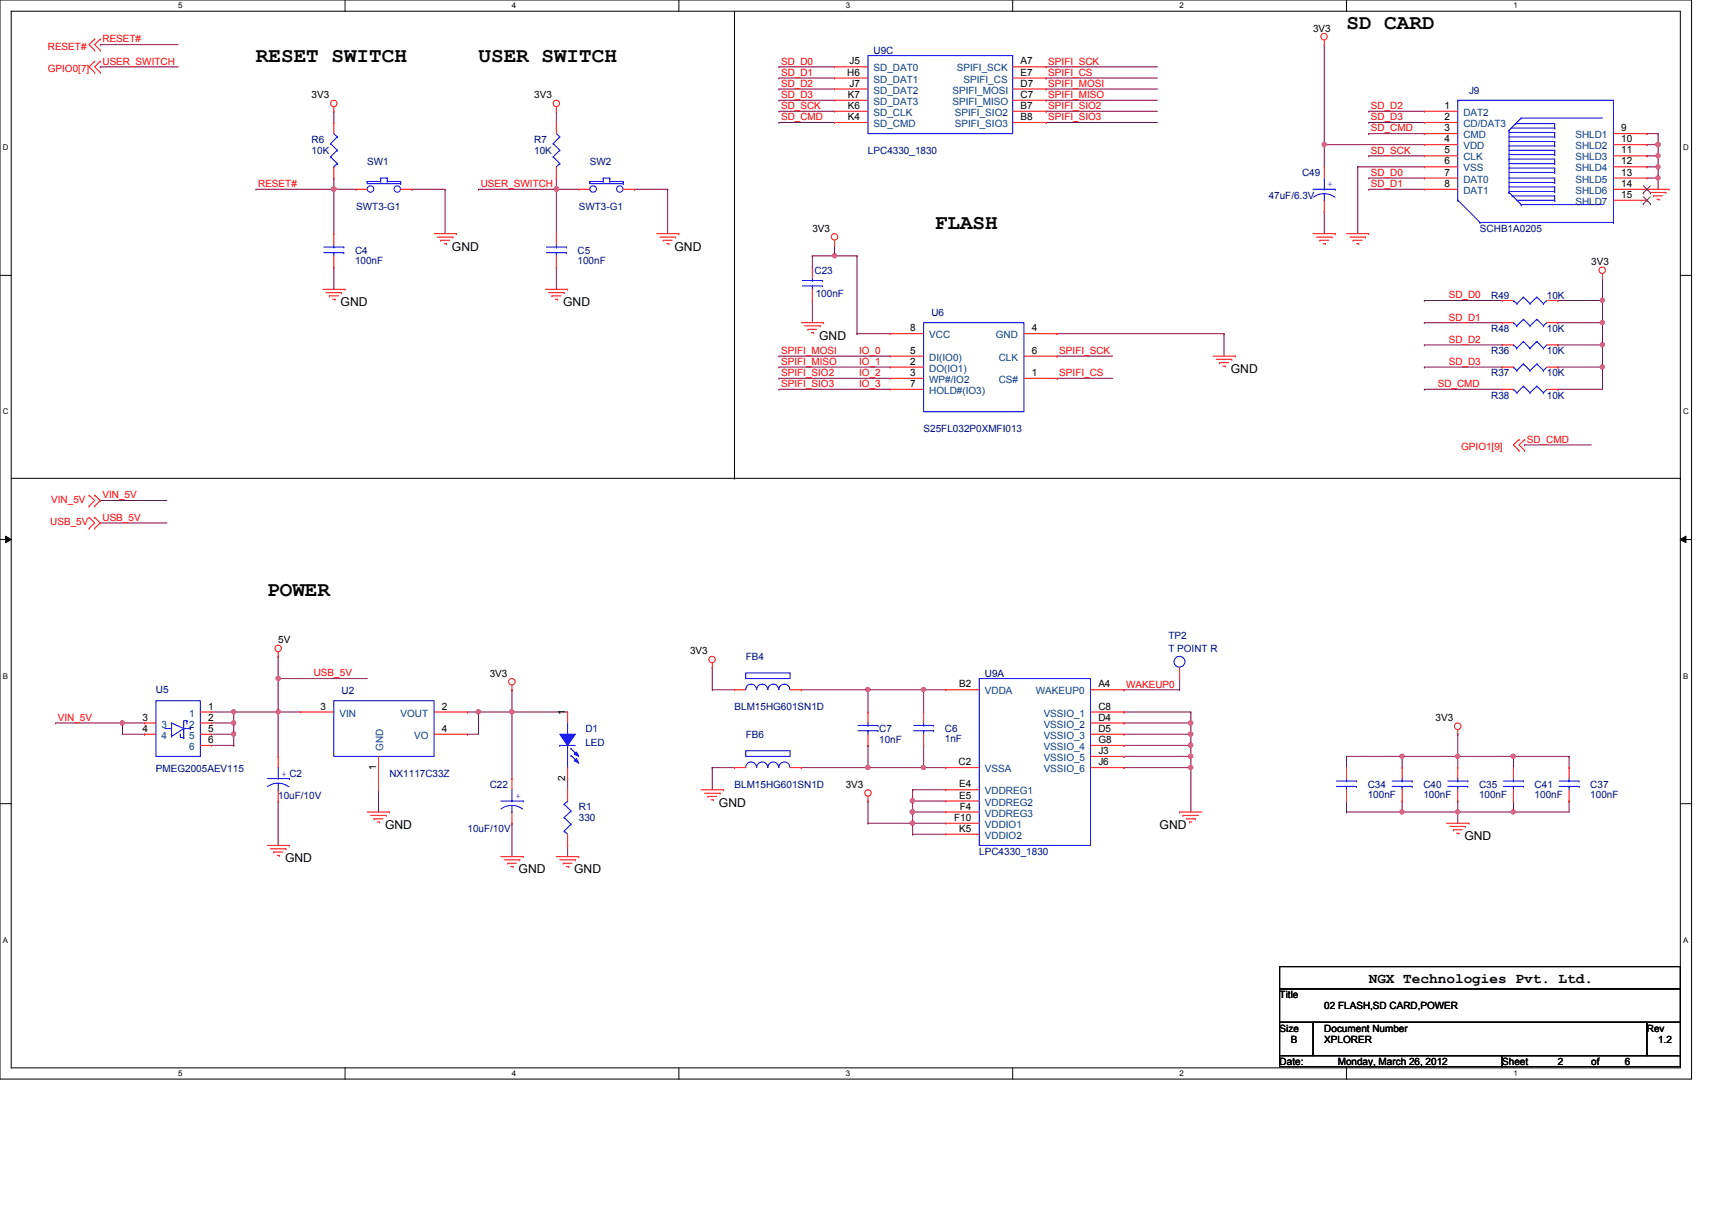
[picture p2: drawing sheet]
<svg xmlns="http://www.w3.org/2000/svg" width="297mm" height="210mm" viewBox="0 0 297 210" stroke-linecap="round" stroke-linejoin="round" font-family="sans-serif">
<path d="M0 0h293.5v187.3h-293.5zM1.9 1.9h289.6v183.4h-289.6z" fill="none" stroke="#000" stroke-width=".17"/>
<g fill="#fff">
<path d="M30.9 .2h.8v1.5h-.8z"/>
<path d="M30.9 185.5h.8v1.6h-.8z"/>
</g>
<path d="M59.9 0v1.9M59.9 185.3v2" fill="none" stroke="#000" stroke-width=".17"/>
<g fill="#fff">
<path d="M88.8 .2h.8v1.5h-.8z"/>
<path d="M88.8 185.5h.8v1.6h-.8z"/>
</g>
<path d="M117.8 0v1.9M117.8 185.3v2" fill="none" stroke="#000" stroke-width=".17"/>
<g fill="#fff">
<path d="M146.7 .2h.8v1.5h-.8z"/>
<path d="M146.7 185.5h.8v1.6h-.8z"/>
</g>
<path d="M175.7 0v1.9M175.7 185.3v2" fill="none" stroke="#000" stroke-width=".17"/>
<g fill="#fff">
<path d="M204.6 .2h.8v1.5h-.8z"/>
<path d="M204.6 185.5h.8v1.6h-.8z"/>
</g>
<path d="M233.6 0v1.9M233.6 185.3v2" fill="none" stroke="#000" stroke-width=".17"/>
<g fill="#fff">
<path d="M262.6 .2h.7v1.5h-.7z"/>
<path d="M262.6 185.5h.7v1.6h-.7z"/>
<path d="M.5 24.8h1v1.6h-1z"/>
<path d="M292 24.8h1v1.6h-1z"/>
<path d="M.5 70.7h1v1.5h-1z"/>
<path d="M292 70.7h1v1.5h-1z"/>
</g>
<path d="M0 47.8h1.9M291.5 47.8h2" fill="none" stroke="#000" stroke-width=".17"/>
<g fill="#fff">
<path d="M.5 116.5h.9v1.6h-.9z"/>
<path d="M292 116.5h.9v1.6h-.9z"/>
</g>
<path d="M0 93.6h1.9M1 93l.9 .6-.9 .6zM291.5 93.6l1-.6v1.2zM291.5 93.6h2" fill="none" stroke="#000" stroke-width=".17"/>
<path d="M1 93l.9 .6-.9 .6zM291.5 93.6l1-.6v1.2z" fill="#000"/>
<g fill="#fff">
<path d="M.5 162.4h.9v1.5h-.9z"/>
<path d="M292 162.4h.9v1.5h-.9z"/>
</g>
<path d="M127.4 1.9v81.1M1.9 83h289.6M127.4 83h.1M291.5 83h.1M0 139.5h1.9M291.5 139.5h2" fill="none" stroke="#000" stroke-width=".17"/>
<path d="M44.4 32.9h.1M44.4 32.9h13.5M71.5 32.9h.1M71.5 32.9h5.7M77.2 32.9h.1M77.2 32.9v7.7" fill="none" stroke="#800040" stroke-width=".17"/>
<circle cx="57.9" cy="32.8" r=".38" fill="#f0f"/>
<circle cx="57.9" cy="32.8" r=".38" fill="none" stroke="#f0f" stroke-width=".17"/>
<path d="M57.9 19.3h.1M57.9 19.3v2M57.9 30.9h.1M57.9 32.9h.1M57.9 30.9v9.7M83 32.9h.1M83 32.9h13.5M115.8 32.9h.1M115.8 32.9v7.7M57.9 46.4h.1M57.9 46.4v3.8" fill="none" stroke="#800040" stroke-width=".17"/>
<circle cx="96.5" cy="32.8" r=".38" fill="#f0f"/>
<circle cx="96.5" cy="32.8" r=".38" fill="none" stroke="#f0f" stroke-width=".17"/>
<path d="M96.5 19.3h.1M96.5 19.3v2M57.9 32.9h.1M57.9 32.9h3.9M96.5 30.9h.1M96.5 32.9h.1M96.5 30.9v9.7M96.5 46.4h.1M96.5 46.4v3.8" fill="none" stroke="#800040" stroke-width=".17"/>
<circle cx="57.9" cy="32.8" r=".38" fill="#f0f"/>
<circle cx="57.9" cy="32.8" r=".38" fill="none" stroke="#f0f" stroke-width=".17"/>
<path d="M96.5 32.9h.1M96.5 32.9h3.9M110.1 32.9h.1M110.1 32.9h5.7" fill="none" stroke="#800040" stroke-width=".17"/>
<circle cx="96.5" cy="32.8" r=".38" fill="#f0f"/>
<circle cx="96.5" cy="32.8" r=".38" fill="none" stroke="#f0f" stroke-width=".17"/>
<path d="M285.7 27.1h.1M285.7 29h.1M285.7 27.1h2M285.7 29h2M287.7 30.9h.1M287.7 30.9v2" fill="none" stroke="#800040" stroke-width=".17"/>
<circle cx="287.6" cy="29" r=".38" fill="#f0f"/>
<circle cx="287.6" cy="29" r=".38" fill="none" stroke="#f0f" stroke-width=".17"/>
<path d="M229.7 36.7h.1M229.7 25.1h.1M229.7 36.7v3.9M229.7 25.1h17.4" fill="none" stroke="#800040" stroke-width=".17"/>
<circle cx="229.7" cy="25.1" r=".37" fill="#f0f"/>
<circle cx="229.7" cy="25.1" r=".37" fill="none" stroke="#f0f" stroke-width=".17"/>
<path d="M229.7 25.1h.1M229.7 25.1v3.9M235.5 29h.1M235.5 29h11.6M235.5 29v11.6M285.7 23.2h.1M285.7 23.2h2M287.7 23.2h.1M287.7 25.1h.1M287.7 23.2v3.9" fill="none" stroke="#800040" stroke-width=".17"/>
<circle cx="287.6" cy="25.1" r=".37" fill="#f0f"/>
<circle cx="287.6" cy="25.1" r=".37" fill="none" stroke="#f0f" stroke-width=".17"/>
<path d="M285.7 25.1h.1M285.7 25.1h2" fill="none" stroke="#800040" stroke-width=".17"/>
<circle cx="287.6" cy="25.1" r=".37" fill="#f0f"/>
<circle cx="287.6" cy="25.1" r=".37" fill="none" stroke="#f0f" stroke-width=".17"/>
<g fill="none" stroke="#800040" stroke-width=".17">
<path d="M237.4 19.3h.1M237.4 19.3h9.7M237.4 23.2h.1M237.4 30.9h.1M237.4 27.1h.1M237.4 23.2h9.7M237.4 30.9h9.7M237.4 27.1h9.7M247.1 52.2h.1M247.1 56h.1M247.1 59.9h.1M247.1 52.2h13.5"/>
<path d="M247.1 56h13.5M247.1 59.9h13.5M270.3 59.9h.1M270.3 59.9h7.7M278 48.3h.1M278 59.9h.1M278 59.9v3.8h-7.7M278 48.3v3.9M247.1 63.7h.1M247.1 67.6h.1M247.1 63.7h13.5M247.1 67.6h13.5"/>
<path d="M270.3 67.6h.1M270.3 63.7h.1M270.3 67.6h7.7"/>
</g>
<circle cx="278" cy="59.8" r=".37" fill="#f0f"/>
<circle cx="278" cy="59.8" r=".37" fill="none" stroke="#f0f" stroke-width=".17"/>
<path d="M270.3 56h.1M270.3 56h7.7M278 56h.1M278 56v3.9" fill="none" stroke="#800040" stroke-width=".17"/>
<circle cx="278" cy="56" r=".37" fill="#f0f"/>
<circle cx="278" cy="56" r=".37" fill="none" stroke="#f0f" stroke-width=".17"/>
<path d="M270.3 52.2h.1M270.3 52.2h7.7M278 52.2h.1M278 52.2v3.8" fill="none" stroke="#800040" stroke-width=".17"/>
<circle cx="278" cy="52.1" r=".38" fill="#f0f"/>
<circle cx="278" cy="52.1" r=".38" fill="none" stroke="#f0f" stroke-width=".17"/>
<path d="M278 63.7h.1M278 63.7v3.9" fill="none" stroke="#800040" stroke-width=".17"/>
<circle cx="278" cy="63.7" r=".37" fill="#f0f"/>
<circle cx="278" cy="63.7" r=".37" fill="none" stroke="#f0f" stroke-width=".17"/>
<g fill="none" stroke="#800040" stroke-width=".17">
<path d="M135.1 13.5h.1M135.1 11.6h.1M135.1 17.4h.1M135.1 15.5h.1M135.1 19.3h.1M135.1 13.5h9.7M135.1 11.6h9.7M135.1 17.4h9.7M135.1 15.5h9.7M135.1 19.3h9.7M135.1 21.3h.1M135.1 21.3h9.7"/>
<path d="M144.8 44.4h.1M144.8 44.4h3.9M148.7 57.9h.1M148.7 44.4h.1M148.7 57.9h5.7M148.7 44.4v13.5M183.4 57.9h.1M183.4 57.9h28.9M212.3 57.9h.1M212.3 57.9v3.9M135.1 61.8h.1M135.1 63.7h.1"/>
<path d="M135.1 65.7h.1M135.1 67.6h.1M135.1 65.7h19.3M135.1 61.8h19.3M135.1 63.7h19.3M135.1 67.6h19.3M183.4 65.7h.1M183.4 61.8h.1M183.4 65.7h9.6M183.4 61.8h9.6"/>
</g>
<circle cx="144.8" cy="44.4" r=".37" fill="#f0f"/>
<circle cx="144.8" cy="44.4" r=".37" fill="none" stroke="#f0f" stroke-width=".17"/>
<g fill="none" stroke="#800040" stroke-width=".17">
<path d="M181.5 15.5h.1M181.5 17.4h.1M181.5 19.3h.1M181.5 11.6h.1M181.5 13.5h.1M181.5 15.5h19.3M181.5 17.4h19.3M181.5 19.3h19.3M181.5 11.6h19.3M181.5 13.5h19.3M181.5 21.3h.1M181.5 21.3h19.3"/>
<path d="M140.9 44.4h.1M140.9 52.2h.1M140.9 44.4v2M140.9 52.2v3.8M144.8 42.5h.1M144.8 42.5v1.9h-3.9M48.3 113.9h.1M48.3 113.9v3.9M160.2 119.7h.1M160.2 119.7h3.9M48.3 139h.1M48.3 139v7.7"/>
<path d="M88.8 123.6h.1M88.8 123.6h9.7M88.8 123.6v11.5M98.5 135.1h.1M98.5 135.1v2M160.2 133.2h.1M160.2 133.2h3.9M88.8 142.9h.1M88.8 142.9v5.8M98.5 146.7h.1M98.5 146.7v2"/>
</g>
<circle cx="160.2" cy="133.2" r=".37" fill="#f0f"/>
<circle cx="160.2" cy="133.2" r=".37" fill="none" stroke="#f0f" stroke-width=".17"/>
<path d="M150.6 119.7h.1M150.6 119.7v3.9M150.6 129.4h.1M150.6 129.4v3.8" fill="none" stroke="#800040" stroke-width=".17"/>
<circle cx="150.5" cy="119.7" r=".38" fill="#f0f"/>
<circle cx="150.5" cy="119.7" r=".38" fill="none" stroke="#f0f" stroke-width=".17"/>
<path d="M160.2 119.7h.1M160.2 119.7v3.9M160.2 129.4h.1M160.2 129.4v3.8" fill="none" stroke="#800040" stroke-width=".17"/>
<circle cx="160.2" cy="119.7" r=".38" fill="#f0f"/>
<circle cx="160.2" cy="119.7" r=".38" fill="none" stroke="#f0f" stroke-width=".17"/>
<path d="M123.6 119.7h.1M123.6 115.8h.1M123.6 119.7h3.8M123.6 115.8v3.9M150.6 119.7h.1M150.6 119.7h9.6M123.6 133.2h.1M123.6 133.2v3.9M123.6 133.2h3.8M139 133.2h.1M139 133.2h21.2M150.6 133.2h.1" fill="none" stroke="#800040" stroke-width=".17"/>
<circle cx="150.5" cy="133.2" r=".37" fill="#f0f"/>
<circle cx="150.5" cy="133.2" r=".37" fill="none" stroke="#f0f" stroke-width=".17"/>
<path d="M139 119.7h.1M139 119.7h11.6M158.3 137.1h.1M158.3 139h.1M158.3 137.1h5.8M158.3 139v1.9" fill="none" stroke="#800040" stroke-width=".17"/>
<circle cx="158.3" cy="140.9" r=".37" fill="#f0f"/>
<circle cx="158.3" cy="140.9" r=".37" fill="none" stroke="#f0f" stroke-width=".17"/>
<path d="M158.3 139h.1M158.3 139h5.8" fill="none" stroke="#800040" stroke-width=".17"/>
<circle cx="158.3" cy="139" r=".38" fill="#f0f"/>
<circle cx="158.3" cy="139" r=".38" fill="none" stroke="#f0f" stroke-width=".17"/>
<path d="M158.3 140.9h.1M158.3 140.9h5.8M158.3 140.9v2" fill="none" stroke="#800040" stroke-width=".17"/>
<circle cx="158.3" cy="142.8" r=".37" fill="#f0f"/>
<circle cx="158.3" cy="142.8" r=".37" fill="none" stroke="#f0f" stroke-width=".17"/>
<circle cx="158.3" cy="140.9" r=".37" fill="#f0f"/>
<circle cx="158.3" cy="140.9" r=".37" fill="none" stroke="#f0f" stroke-width=".17"/>
<path d="M150.6 139h.1M150.6 139v3.9M195 123.6h.1M195 123.6h11.6M206.6 129.4h.1M206.6 129.4v1.9M150.6 142.9h.1M150.6 142.9h13.5M158.3 142.9h.1M158.3 144.8h.1M158.3 142.9v1.9M158.3 144.8h5.8" fill="none" stroke="#800040" stroke-width=".17"/>
<circle cx="206.5" cy="129.3" r=".38" fill="#f0f"/>
<circle cx="206.5" cy="129.3" r=".38" fill="none" stroke="#f0f" stroke-width=".17"/>
<path d="M195 133.2h.1M195 133.2h11.6" fill="none" stroke="#800040" stroke-width=".17"/>
<circle cx="206.6" cy="133.2" r=".37" fill="#f0f"/>
<circle cx="206.6" cy="133.2" r=".37" fill="none" stroke="#f0f" stroke-width=".17"/>
<path d="M195 131.3h.1M195 129.4h.1M195 127.4h.1M195 125.5h.1M195 131.3h11.6M195 129.4h11.6M195 125.5h11.6M206.6 133.2h.1M206.6 123.6h.1M206.6 125.5h.1M206.6 123.6v3.8h-11.6M206.6 133.2v7.7" fill="none" stroke="#800040" stroke-width=".17"/>
<circle cx="206.5" cy="125.5" r=".38" fill="#f0f"/>
<circle cx="206.5" cy="125.5" r=".38" fill="none" stroke="#f0f" stroke-width=".17"/>
<path d="M206.6 127.4h.1M206.6 127.4v2" fill="none" stroke="#800040" stroke-width=".17"/>
<circle cx="206.6" cy="127.4" r=".37" fill="#f0f"/>
<circle cx="206.6" cy="127.4" r=".37" fill="none" stroke="#f0f" stroke-width=".17"/>
<path d="M206.6 131.3h.1M206.6 131.3v1.9" fill="none" stroke="#800040" stroke-width=".17"/>
<circle cx="206.6" cy="131.2" r=".37" fill="#f0f"/>
<circle cx="206.6" cy="131.2" r=".37" fill="none" stroke="#f0f" stroke-width=".17"/>
<path d="M65.7 137.1h.1M65.7 137.1v3.8M83 123.6h.1M83 123.6h5.8" fill="none" stroke="#800040" stroke-width=".17"/>
<circle cx="88.8" cy="123.5" r=".37" fill="#f0f"/>
<circle cx="88.8" cy="123.5" r=".37" fill="none" stroke="#f0f" stroke-width=".17"/>
<path d="M88.8 119.7h.1M88.8 119.7v3.9" fill="none" stroke="#800040" stroke-width=".17"/>
<circle cx="88.8" cy="123.5" r=".37" fill="#f0f"/>
<circle cx="88.8" cy="123.5" r=".37" fill="none" stroke="#f0f" stroke-width=".17"/>
<path d="M83 123.6h.1M83 123.6v3.8" fill="none" stroke="#800040" stroke-width=".17"/>
<circle cx="83" cy="123.5" r=".37" fill="#f0f"/>
<circle cx="83" cy="123.5" r=".37" fill="none" stroke="#f0f" stroke-width=".17"/>
<path d="M48.3 117.8h.1M48.3 117.8h15.4M81.1 127.4h.1M81.1 123.6h.1M81.1 127.4h1.9M81.1 123.6h1.9M158.3 137.1h.1M158.3 137.1v1.9M233.6 131.3h.1M233.6 131.3v1.9M243.2 131.3h.1M243.2 131.3v1.9" fill="none" stroke="#800040" stroke-width=".17"/>
<circle cx="243.2" cy="131.2" r=".37" fill="#f0f"/>
<circle cx="243.2" cy="131.2" r=".37" fill="none" stroke="#f0f" stroke-width=".17"/>
<path d="M233.6 131.3h.1M233.6 139h.1M233.6 131.3h9.6M233.6 139v1.9M262.6 131.3h.1M262.6 131.3h9.6M262.6 131.3v1.9M272.2 131.3h.1M272.2 131.3v1.9M233.6 140.9h.1M233.6 140.9h9.6" fill="none" stroke="#800040" stroke-width=".17"/>
<circle cx="262.5" cy="131.2" r=".37" fill="#f0f"/>
<circle cx="262.5" cy="131.2" r=".37" fill="none" stroke="#f0f" stroke-width=".17"/>
<path d="M243.2 139h.1M243.2 139v1.9M252.9 131.3h.1M252.9 139h.1M252.9 131.3v1.9M252.9 139v1.9" fill="none" stroke="#800040" stroke-width=".17"/>
<circle cx="243.2" cy="140.9" r=".37" fill="#f0f"/>
<circle cx="243.2" cy="140.9" r=".37" fill="none" stroke="#f0f" stroke-width=".17"/>
<path d="M287.7 27.1h.1M287.7 27.1v1.9M252.9 127.4h.1M252.9 127.4v3.9M272.2 139h.1M272.2 139v1.9" fill="none" stroke="#800040" stroke-width=".17"/>
<circle cx="287.6" cy="27" r=".37" fill="#f0f"/>
<circle cx="287.6" cy="27" r=".37" fill="none" stroke="#f0f" stroke-width=".17"/>
<path d="M262.6 140.9h.1M262.6 140.9h9.6" fill="none" stroke="#800040" stroke-width=".17"/>
<circle cx="262.5" cy="140.9" r=".37" fill="#f0f"/>
<circle cx="262.5" cy="140.9" r=".37" fill="none" stroke="#f0f" stroke-width=".17"/>
<path d="M252.9 140.9h.1M252.9 140.9v2" fill="none" stroke="#800040" stroke-width=".17"/>
<circle cx="252.9" cy="140.9" r=".37" fill="#f0f"/>
<circle cx="252.9" cy="140.9" r=".37" fill="none" stroke="#f0f" stroke-width=".17"/>
<g fill="none" stroke="#800040" stroke-width=".17">
<path d="M17.4 7.7h.1M17.4 11.6h.1M17.4 7.7h13.5M17.4 11.6h13.5M229.7 7.7h.1M229.7 7.7v17.4M237.4 32.9h.1M237.4 21.3h.1M237.4 32.9h9.7M237.4 21.3h9.7M17.4 86.9h.1M17.4 90.8h.1"/>
<path d="M17.4 86.9h11.6M17.4 90.8h11.6M195 119.7h.1M195 119.7h9.6M204.6 119.7h.1M204.6 117.8v1.9M21.3 125.5h.1M21.3 125.5h3.8M21.3 125.5v1.9h3.8M25.1 125.5h.1M25.1 127.4h.1"/>
</g>
<circle cx="21.2" cy="125.5" r=".38" fill="#f0f"/>
<circle cx="21.2" cy="125.5" r=".38" fill="none" stroke="#f0f" stroke-width=".17"/>
<path d="M36.7 129.4h3.9M40.6 129.4h.1M40.6 127.4h.1M40.6 127.4v2" fill="none" stroke="#800040" stroke-width=".17"/>
<circle cx="40.5" cy="127.4" r=".37" fill="#f0f"/>
<circle cx="40.5" cy="127.4" r=".37" fill="none" stroke="#f0f" stroke-width=".17"/>
<path d="M40.6 123.6h.1M40.6 123.6v1.9" fill="none" stroke="#800040" stroke-width=".17"/>
<circle cx="40.5" cy="125.5" r=".38" fill="#f0f"/>
<circle cx="40.5" cy="125.5" r=".38" fill="none" stroke="#f0f" stroke-width=".17"/>
<path d="M36.7 125.5h3.9M36.7 127.4h3.9M36.7 123.6h3.9M40.6 125.5h.1M40.6 127.4h.1M40.6 123.6h.1M40.6 125.5v1.9" fill="none" stroke="#800040" stroke-width=".17"/>
<circle cx="40.5" cy="123.5" r=".37" fill="#f0f"/>
<circle cx="40.5" cy="123.5" r=".37" fill="none" stroke="#f0f" stroke-width=".17"/>
<path d="M48.3 123.6h.1M48.3 123.6v7.7" fill="none" stroke="#800040" stroke-width=".17"/>
<circle cx="48.3" cy="123.5" r=".37" fill="#f0f"/>
<circle cx="48.3" cy="123.5" r=".37" fill="none" stroke="#f0f" stroke-width=".17"/>
<path d="M48.3 117.8h.1M48.3 117.8v5.8M48.3 123.6h.1M48.3 123.6h3.9" fill="none" stroke="#800040" stroke-width=".17"/>
<circle cx="48.3" cy="117.7" r=".37" fill="#f0f"/>
<circle cx="48.3" cy="117.7" r=".37" fill="none" stroke="#f0f" stroke-width=".17"/>
<path d="M285.7 30.9h2M287.7 30.9h.1M9.7 125.5h.1M9.7 125.5h11.6M40.6 123.6h.1M40.6 123.6h7.7" fill="none" stroke="#800040" stroke-width=".17"/>
<circle cx="287.6" cy="30.9" r=".37" fill="#f0f"/>
<circle cx="287.6" cy="30.9" r=".37" fill="none" stroke="#f0f" stroke-width=".17"/>
<path d="M287.7 29h.1M287.7 29v1.9M264.5 77.2h.1M264.5 77.2h11.6M243.2 131.3h.1M243.2 131.3h19.4M252.9 131.3h.1M262.6 139h.1M262.6 139v1.9h-19.4M243.2 140.9h.1M252.9 140.9h.1" fill="none" stroke="#800040" stroke-width=".17"/>
<circle cx="252.9" cy="131.2" r=".37" fill="#f0f"/>
<circle cx="252.9" cy="131.2" r=".37" fill="none" stroke="#f0f" stroke-width=".17"/>
<g fill="none" stroke="#f00" stroke-width=".17">
<path d="M16.4 6.8h.1M16.4 8.7h.1M16.4 10.6h.1M16.4 12.6h.1M16.4 6.8l-.9 .9 .9 1M16.4 10.6l-.9 1 .9 1M17.4 6.8h.1M17.4 8.7h.1M17.4 10.6h.1M17.4 12.6h.1M17.4 6.8l-1 .9 1 1M17.4 10.6l-1 1 1 1"/>
<path d="M57.9 19.3h.1M57.9 18.5v.8M96.5 19.3h.1M96.5 18.5v.8M144.8 13.5h.1M144.8 11.6h.1M144.8 15.5h.1M144.8 19.3h.1M144.8 17.4h.1M144.8 13.5h5.8M144.8 11.6h5.8M144.8 15.5h5.8"/>
<path d="M144.8 19.3h5.8M144.8 17.4h5.8M175.7 13.5h5.8M175.7 11.6h5.8M175.7 15.5h5.8M175.7 19.3h5.8M175.7 17.4h5.8M181.5 11.6h.1M181.5 19.3h.1M181.5 17.4h.1M181.5 15.5h.1M181.5 13.5h.1"/>
<path d="M229.7 7.7h.1M229.7 7v.7M61.8 32.9h.1M61.8 32.9h1.9M69.5 32.9h2M71.5 32.9h.1M144.8 21.3h.1M144.8 21.3h5.8M175.7 21.3h5.8M181.5 21.3h.1M285.7 32.9h3.9M286.3 33.4h2.7"/>
<path d="M286.9 34h.1M286.9 34h1.5M287.4 34.6h.4M287.8 34.6h.1M289 33.4h.1M289.6 32.9h.1M56 50.2h3.9M56.6 50.8h2.7M57.1 51.4h.1M57.1 51.4h1.6M57.7 51.9h.4M57.9 40.6h.1"/>
<path d="M57.9 46.4h.1M57.9 40.6v1.9M57.9 44.4v2M58.1 51.9h.1M59.3 50.8h.1M59.9 50.2h.1M75.3 40.6h3.9M75.9 41.1h2.7M76.5 41.7h.1M76.5 41.7h1.5M77 42.3h.4M77.4 42.3h.1"/>
<path d="M78.6 41.1h.1M79.2 40.6h.1M94.6 50.2h3.9M95.2 50.8h2.7M95.8 51.4h.1M95.8 51.4h1.5M96.4 51.9h.3M96.7 51.9h.1M97.9 50.8h.1M98.5 50.2h.1M113.9 40.6h3.9M114.5 41.1h2.7"/>
<path d="M115.1 41.7h.1M115.1 41.7h1.5M115.7 42.3h.3M116 42.3h.1M117.2 41.1h.1M117.8 40.6h.1M139 56h3.9M139.6 56.6h2.7M140.2 57.1h.1M140.2 57.1h1.5M140.8 57.7h.3M141.1 57.7h.1"/>
<path d="M142.3 56.6h.1M142.9 56h.1M144.8 42.5h.1M144.8 41.7v.8M227.8 40.6h3.8M228.4 41.1h2.7M229 41.7h.1M229 41.7h1.5M229.5 42.3h.4M229.9 42.3h.1M231.1 41.1h.1M231.6 40.6h.1"/>
<path d="M233.6 40.6h3.8M234.2 41.1h2.7M234.7 41.7h.1M234.7 41.7h1.6M235.3 42.3h.4M235.7 42.3h.1M236.9 41.1h.1M237.4 40.6h.1M260.6 59.9h.1M260.6 59.9h2M268.4 59.9h1.9M270.3 59.9h.1"/>
<path d="M278 48.3h.1M278 47.5v.8M210.4 61.8h3.9M211 62.4h2.7M211.6 62.9h.1M211.6 62.9h1.5M212.2 63.5h.4M212.6 63.5h.1M213.7 62.4h.1M214.3 61.8h.1M260.6 63.7h.1M260.6 63.7h2"/>
<path d="M263.5 76.3h.1M263.5 78.2h.1M263.5 76.3l-.9 .9 .9 1M264.5 76.3h.1M264.5 78.2h.1M264.5 76.3l-1 .9 1 1M268.4 63.7h1.9M270.3 63.7h.1M15.5 85.9h.1M15.5 87.8h.1M15.5 89.8h.1M15.5 91.7h.1"/>
<path d="M15.5 85.9l.9 1-.9 .9M15.5 89.8l.9 1-.9 .9M16.4 87.8h.1M16.4 85.9h.1M16.4 91.7h.1M16.4 89.8h.1M16.4 85.9l1 1-1 .9M16.4 89.8l1 1-1 .9M48.3 113.9h.1M48.3 113.2v.7M88.8 119.7h.1M88.8 118.9v.8"/>
<path d="M123.6 115.8h.1M123.6 115.1v.7M204.6 117.8h.1M204.6 115.8v2M48.3 131.3h.1M48.3 139h.1M48.3 131.3v1.9M48.3 137.1v1.9M52.2 123.6h.1M52.2 123.6h5.7M65.7 137.1h.1M65.7 131.3v5.8"/>
<path d="M75.3 123.6h5.8M75.3 127.4h5.8M81.1 123.6h.1M81.1 127.4h.1M121.6 137.1h3.9M122.2 137.7h2.7M122.8 138.2h.1M122.8 138.2h1.5M123.4 138.8h.3M123.7 138.8h.1M124.9 137.7h.1M125.5 137.1h.1"/>
<path d="M127.4 133.2h.1M127.4 133.2h2M137.1 133.2h1.9M139 133.2h.1M150.6 139h.1M150.6 138.2v.8M160.2 123.6h.1M160.2 129.4h.1M160.2 123.6v1.9M160.2 127.4v2M233.6 133.2h.1M233.6 139h.1"/>
<path d="M233.6 133.2v1.9M233.6 137.1v1.9M243.2 133.2h.1M243.2 139h.1M243.2 133.2v1.9M243.2 137.1v1.9M252.9 127.4h.1M252.9 133.2h.1M252.9 139h.1M252.9 126.7v.7M252.9 133.2v1.9M252.9 137.1v1.9"/>
<path d="M46.4 146.7h3.8M46.9 147.3h2.7M47.5 147.9h.1M47.5 147.9h1.6M48.1 148.5h.4M48.5 148.5h.1M49.6 147.3h.1M50.2 146.7h.1M63.7 140.9h3.9M64.3 141.5h2.7M64.9 142.1h.1M64.9 142.1h1.5"/>
<path d="M65.4 142.7h.4M65.8 142.7h.1M67 141.5h.1M67.6 140.9h.1M86.9 148.7h3.9M87.5 149.2h2.7M88.1 149.8h.1M88.1 149.8h1.5M88.6 150.4h.4M89 150.4h.1M90.2 149.2h.1M90.8 148.7h.1"/>
<path d="M96.5 148.7h3.9M97.1 149.2h2.7M97.7 149.8h.1M97.7 149.8h1.5M98.3 150.4h.4M98.7 150.4h.1M99.8 149.2h.1M100.4 148.7h.1M204.6 140.9h.1M204.6 140.9h3.9M205.2 141.5h.1M205.2 141.5h2.7"/>
<path d="M205.8 142.1h1.5M206.4 142.7h.1M206.4 142.7h.4M207.3 142.1h.1M251 142.9h3.8M251.5 143.4h2.8M252.1 144h.1M252.1 144h1.6M252.7 144.6h.4M253.1 144.6h.1M254.3 143.4h.1M254.8 142.9h.1"/>
<circle cx="57.9" cy="17.9" r=".56"/>
<circle cx="96.5" cy="17.9" r=".56"/>
<circle cx="229.7" cy="6.4" r=".56"/>
<circle cx="144.8" cy="41.1" r=".56"/>
<circle cx="278" cy="46.9" r=".56"/>
<circle cx="48.2" cy="112.5" r=".56"/>
<circle cx="88.8" cy="118.3" r=".56"/>
<circle cx="123.5" cy="114.5" r=".56"/>
<circle cx="150.6" cy="137.6" r=".56"/>
<circle cx="252.9" cy="126" r=".57"/>
</g>
<path d="M222 167.8h69.5v3.8h-69.5zM222 171.6h69.5v5.8h-69.5zM222 177.4h5.8v5.8h-5.8zM227.8 177.4h57.9v5.8h-57.9zM285.7 177.4h5.8v5.8h-5.8zM222 183.2h38.6v1.9h-38.6zM260.6 183.2h30.9v1.9h-30.9z" fill="none" stroke="#000" stroke-width=".17"/>
<g fill="none" stroke="#00f" stroke-width=".17">
<path d="M150.6 9.7h25.1v13.5h-25.1zM63.7 31.5h.1M63.7 31.5v.4h5.8M63.7 31.5h2.3M66 30.9h.1M66 31.5h.1M66 30.9h1.2M66 30.9v.6M67.2 31.5h.1M67.2 30.9h.1M67.2 31.5h2.3M67.2 30.9v.6"/>
<path d="M69.5 31.9h.1M69.5 31.5h.1M69.5 31.5v.4M56.2 43.9h3.4M56.2 42.9h3.4M57.9 42.9h.1M57.9 43.9h.1M57.9 42.5v.4M57.9 43.9v.5M59.6 43.9h.1M59.6 42.9h.1M262.6 59.9h.1"/>
<path d="M262.6 59.9l.5 .6M264.3 59.3h.1M264.3 59.3l1.1 1.2M264.3 59.3l-1.2 1.2M266.6 59.3h.1M266.6 59.3l1.2 1.2M266.6 59.3l-1.2 1.2M268.4 59.9l-.6 .6M262.6 63.7h.1M262.6 63.7l.5 .6M263.1 60.5h.1M263.1 64.3h.1"/>
<path d="M264.3 63.2h.1M264.3 63.2l1.1 1.1M264.3 63.2l-1.2 1.1M265.4 60.5h.1M265.4 64.3h.1M266.6 63.2h.1M266.6 63.2l1.2 1.1M266.6 63.2l-1.2 1.1M267.8 60.5h.1M267.8 64.3h.1M268.4 63.7l-.6 .6M46.4 135.1h3.8"/>
<path d="M48.3 137.1h.1M48.3 135.1h.1M48.3 135.9l1.1 .3 .7 .4M48.3 135.9l-.9 .1-1 .5M48.3 133.2v1.9M48.3 135.9v1.2M50.2 135.1h.1M57.9 121.6h17.4v9.7h-17.4zM97.1 129.4h.1M97.1 129.4h2.7M98.5 127.4h.1M98.5 133.2h.1"/>
<path d="M98.5 125.5v1.9M98.5 129.4v3.8M129.4 130.3h7.7v1h-7.7zM129.4 133.2a.93 .93 0 0 1 .9-1 .93 .93 0 0 1 .9 1M131.3 133.2a.95 .95 0 0 1 .9-1 .95 .95 0 0 1 1 1M133.2 133.2a.93 .93 0 0 1 1-1 .93 .93 0 0 1 .9 1M135.1 133.2a.95 .95 0 0 1 1-1 .95 .95 0 0 1 .9 1M158.5 126.8h3.5M158.5 125.9h3.5M160.2 125.9h.1M160.2 126.8h.1M160.2 125.5v.4"/>
<path d="M160.2 126.8v.6M162 126.8h.1M162 125.9h.1M231.9 136.5h3.4M231.9 135.6h3.4M233.6 135.6h.1M233.6 136.5h.1M233.6 135.1v.5M233.6 136.5v.6M235.3 136.5h.1M235.3 135.6h.1M241.5 136.5h3.5"/>
<path d="M241.5 135.6h3.5M243.2 135.6h.1M243.2 136.5h.1M243.2 135.1v.5M243.2 136.5v.6M245 136.5h.1M245 135.6h.1M251.2 136.5h3.4M251.2 135.6h3.4M252.9 135.6h.1M252.9 136.5h.1M252.9 135.1v.5"/>
<path d="M252.9 136.5v.6M254.6 136.5h.1M254.6 135.6h.1"/>
<circle cx="64.3" cy="32.8" r=".56"/>
<circle cx="68.9" cy="32.8" r=".56"/>
<circle cx="204.6" cy="114.9" r=".95"/>
</g>
<path d="M97.1 127.4h2.7l-1.3 2z" fill-rule="evenodd" fill="#00f"/>
<path d="M97.1 127.4h2.7l-1.3 2z" fill="none" stroke="#00f" stroke-width=".17"/>
<path d="M100 131.7l.4 .8-.8-.5z" fill-rule="evenodd" fill="#00f"/>
<path d="M100 131.7l.4 .8-.8-.5z" fill="none" stroke="#00f" stroke-width=".17"/>
<path d="M100 130.5l.4 .8-.8-.4z" fill-rule="evenodd" fill="#00f"/>
<g fill="none" stroke="#00f" stroke-width=".17">
<path d="M252.9 17.4h.1M252.9 17.4h27M252.9 17.4v17.4M279.9 17.4h.1M279.9 17.4v21.2M57.4 24.9h.1M57.4 27.2h.1M57.4 24.9l1.1 1.2M57.4 27.2l1.1 1.2M57.9 29h.1M57.9 23.2l.6 .5M58.5 23.7h.1"/>
<path d="M58.5 26.1h.1M58.5 28.4h.1M58.5 23.7l-1.1 1.2M58.5 26.1l-1.1 1.1M58.5 28.4l-.6 .6M96 24.9h.1M96 27.2h.1M96 24.9l1.1 1.2M96 27.2l1.1 1.2M96.5 29h.1M96.5 23.2l.6 .5M97.1 23.7h.1"/>
<path d="M97.1 26.1h.1M97.1 28.4h.1M97.1 23.7l-1.1 1.2M97.1 26.1l-1.1 1.1M97.1 28.4l-.6 .6M102.3 31.5h.1M102.3 31.5v.4h5.8M102.3 31.5h2.3M104.6 30.9h.1M104.6 31.5h.1M104.6 30.9h1.2M104.6 30.9v.6"/>
<path d="M105.8 31.5h.1M105.8 30.9h.1M105.8 31.5h2.3M105.8 30.9v.6M108.1 31.9h.1M108.1 31.5h.1M108.1 31.5v.4M227.8 32.9h3.8M229.7 34.8h.1M229.7 32.9h.1M229.7 33.6l1.2 .2 .7 .4M229.7 33.6l-.8 .1-1.1 .5"/>
<path d="M229.7 30.9v2M229.7 33.6v1.2M231.6 32.9h.1M252.9 34.8h.1M252.9 34.8l3.9 3.8M256.8 38.6h.1M256.8 38.6h23.1M261.8 22.6h.1M261.8 33.4h.1M261.8 27.6h.1M261.8 22.6v10.8M261.8 33.4l2.1 2.1"/>
<path d="M261.8 27.6h7.9v.8M261.8 23.7h7.9M261.8 23h7.9M261.8 25.3h7.9M261.8 24.6h7.9M261.8 26.8h7.9M261.8 26.1h7.9M261.8 28.4h7.9M261.8 32.4h7.9M261.8 33.2h7.9M261.8 30.9h7.9M261.8 31.7h7.9"/>
<path d="M261.8 29.2h7.9M261.8 29.9h7.9M262.2 22.2h7.5M262.3 34h.1M262.3 34h7.4v.8M262.9 21.5h.1M262.9 21.5h6.8v.7M263.1 34.8h6.6M263.9 20.5h.1M263.9 35.5h.1M263.9 20.5h14.1M263.9 20.5l-2.1 2.1"/>
<path d="M263.9 35.5h14.1M269.7 22.2h.1M269.7 23.7h.1M269.7 23h.1M269.7 25.3h.1M269.7 24.6h.1M269.7 26.8h.1M269.7 26.1h.1M269.7 28.4h.1M269.7 34.8h.1M269.7 33.2h.1M269.7 32.4h.1"/>
<path d="M269.7 31.7h.1M269.7 30.9h.1M269.7 29.9h.1M269.7 29.2h.1M269.7 23v.7M269.7 24.6v.7M269.7 26.1v.7M269.7 29.2v.7M269.7 30.9v.8M269.7 32.4v.8M279.9 38.6h.1M94.8 43.9h3.5"/>
<path d="M94.8 42.9h3.5M96.5 42.9h.1M96.5 43.9h.1M96.5 42.5v.4M96.5 43.9v.5M98.3 43.9h.1M98.3 42.9h.1M139.2 49.6h3.5M139.2 48.7h3.5M140.9 48.7h.1M140.9 49.6h.1M140.9 48.3v.4"/>
<path d="M140.9 49.6v.6M142.7 49.6h.1M142.7 48.7h.1M160.2 56h17.4v15.5h-17.4zM262.6 52.2h.1M262.6 56h.1M262.6 52.2l.5 .5M262.6 56l.5 .6M263.1 52.7h.1M263.1 56.6h.1M264.3 51.6h.1M264.3 55.4h.1"/>
<path d="M264.3 51.6l1.1 1.1M264.3 51.6l-1.2 1.1M264.3 55.4l1.1 1.2M264.3 55.4l-1.2 1.2M265.4 52.7h.1M265.4 56.6h.1M266.6 51.6h.1M266.6 55.4h.1M266.6 51.6l1.2 1.1M266.6 51.6l-1.2 1.1M266.6 55.4l1.2 1.2M266.6 55.4l-1.2 1.2"/>
<path d="M267.8 52.7h.1M267.8 56.6h.1M268.4 52.2l-.6 .5M268.4 56l-.6 .6M262.6 67.6h.1M262.6 67.6l.5 .6M263.1 68.2h.1M264.3 67h.1M264.3 67l1.1 1.2M264.3 67l-1.2 1.2M265.4 68.2h.1M266.6 67h.1"/>
<path d="M266.6 67l1.2 1.2M266.6 67l-1.2 1.2M267.8 68.2h.1M268.4 67.6l-.6 .6M129.4 116.8h7.7v1h-7.7zM131.2 119.7a.93 .93 0 0 0-.9-1 .93 .93 0 0 0-.9 1M133.2 119.7a.95 .95 0 0 0-1-1 .95 .95 0 0 0-.9 1M135.1 119.7a.93 .93 0 0 0-1-1 .93 .93 0 0 0-.9 1M137 119.7a.95 .95 0 0 0-.9-1 .95 .95 0 0 0-1 1M169.9 117.8h19.3v28.9h-19.3zM27.1 121.6h7.7v9.7h-7.7zM28.6 126.4h1.2"/>
<path d="M29.8 127.8h.1M29.8 125.5h.1M29.8 126.4h.1M29.8 125.5v2.3M29.8 125.5l2.1 .9M31.3 127.4h.1M31.3 127.4v.6h.6M31.9 126.4h.1M31.9 128h.1M31.9 126.4l-2.1 1.4M31.9 126.4h1.1M32.4 125.1h.1"/>
<path d="M32.4 125.1h-.5v2.9M32.4 125.1v.6M33 126.4h.1M86.9 139h3.9M88.8 139h.1M88.8 139.8l1.2 .2 .7 .4M88.8 139.8l-.8 .1-1.1 .5M88.8 137.1v1.9M88.8 139.8v1.1M90.8 139h.1M97.9 139.6h.1M97.9 139.6l1.2 1.2"/>
<path d="M98.5 139h.1M98.5 139l-.6 .6M99.1 129.9h.1M99.1 131.1h.1M99.1 129.9l1.1 1.2M99.1 131.1l1.1 1.1M100 130.5l.4 .8-.8-.4zM148.8 126.8h3.5M148.8 125.9h3.5M150.6 125.9h.1M150.6 126.8h.1M150.6 125.5v.4"/>
<path d="M150.6 126.8v.6M152.3 126.8h.1M152.3 125.9h.1M260.8 136.5h3.5M260.8 135.6h3.5M262.6 135.6h.1M262.6 136.5h.1M262.6 135.1v.5M262.6 136.5v.6M264.3 136.5h.1M264.3 135.6h.1M270.5 136.5h3.4"/>
<path d="M270.5 135.6h3.4M272.2 135.6h.1M272.2 136.5h.1M272.2 135.1v.5M272.2 136.5v.6M273.9 136.5h.1M273.9 135.6h.1M88.8 140.9h.1M97.9 144.2h.1M97.9 141.9h.1M97.9 144.2l.6 .6M97.9 141.9l1.2 1.1"/>
<path d="M99.1 143h.1M99.1 140.8h.1M99.1 143l-1.2 1.2M99.1 140.8l-1.2 1.1"/>
<circle cx="102.9" cy="32.8" r=".56"/>
<circle cx="107.5" cy="32.8" r=".56"/>
</g>
<g fill="none" stroke="#f00" stroke-width=".17">
<path d="M247.1 19.3h.1M247.1 19.3h5.8M57.9 21.3h.1M57.9 30.9h.1M57.9 21.3v1.9M57.9 29v1.9M96.5 21.3h.1M96.5 30.9h.1M96.5 21.3v1.9M96.5 29v1.9M100.4 32.9h.1M100.4 32.9h1.9"/>
<path d="M108.1 32.9h2M110.1 32.9h.1M229.7 29h.1M229.7 36.7h.1M229.7 29v1.9M229.7 34.8v1.9M247.1 21.3h.1M247.1 27.1h.1M247.1 30.9h.1M247.1 23.2h.1M247.1 29h.1M247.1 25.1h.1"/>
<path d="M247.1 32.9h.1M247.1 21.3h5.8M247.1 27.1h5.8M247.1 30.9h5.8M247.1 23.2h5.8M247.1 29h5.8M247.1 25.1h5.8M247.1 32.9h5.8M279.9 27.1h5.8M279.9 30.9h5.8M279.9 23.2h5.8M279.9 29h5.8"/>
<path d="M279.9 25.1h5.8M279.9 32.9h5.8M279.9 34.8h5.8M285.7 23.2h.1M285.7 25.1h.1M285.7 27.1h.1M285.7 29h.1M285.7 30.9h.1M285.7 32.9h.1M285.7 34.8h.1M96.5 40.6h.1M96.5 46.4h.1"/>
<path d="M96.5 40.6v1.9M96.5 44.4v2M140.9 46.4h.1M140.9 52.2h.1M140.9 46.4v1.9M140.9 50.2v2M154.4 57.9h.1M154.4 57.9h5.8M177.6 57.9h5.8M183.4 57.9h.1M260.6 52.2h.1M260.6 56h.1"/>
<path d="M260.6 52.2h2M260.6 56h2M268.4 52.2h1.9M268.4 56h1.9M270.3 52.2h.1M270.3 56h.1M154.4 61.8h.1M154.4 63.7h.1M154.4 67.6h.1M154.4 65.7h.1M154.4 65.7h5.8M154.4 61.8h5.8"/>
<path d="M154.4 63.7h5.8M154.4 67.6h5.8M177.6 65.7h5.8M177.6 61.8h5.8M183.4 65.7h.1M183.4 61.8h.1M260.6 67.6h.1M260.6 67.6h2M268.4 67.6h1.9M270.3 67.6h.1M127.4 119.7h.1M127.4 119.7h2"/>
<path d="M137.1 119.7h1.9M139 119.7h.1M164.1 119.7h.1M164.1 119.7h5.8M189.2 119.7h5.8M195 119.7h.1M25.1 125.5h.1M25.1 127.4h.1M25.1 125.5h2M25.1 127.4h2M34.8 123.6h1.9M34.8 125.5h1.9"/>
<path d="M34.8 127.4h1.9M34.8 129.4h1.9M36.7 123.6h.1M36.7 125.5h.1M36.7 127.4h.1M36.7 129.4h.1M88.8 135.1h.1M88.8 135.1v2M98.5 123.6h.1M98.5 135.1h.1M98.5 137.1h.1M98.5 123.6v1.9"/>
<path d="M98.5 133.2v1.9M98.5 137.1v1.9M150.6 123.6h.1M150.6 129.4h.1M150.6 123.6v1.9M150.6 127.4v2M164.1 133.2h.1M164.1 137.1h.1M164.1 139h.1M164.1 133.2h5.8M164.1 137.1h5.8M164.1 139h5.8"/>
<path d="M189.2 133.2h5.8M189.2 123.6h5.8M189.2 125.5h5.8M189.2 127.4h5.8M189.2 129.4h5.8M189.2 131.3h5.8M195 123.6h.1M195 125.5h.1M195 127.4h.1M195 129.4h.1M195 131.3h.1M195 133.2h.1"/>
<path d="M262.6 133.2h.1M262.6 139h.1M262.6 133.2v1.9M262.6 137.1v1.9M272.2 133.2h.1M272.2 139h.1M272.2 133.2v1.9M272.2 137.1v1.9M88.8 142.9h.1M88.8 140.9v2M98.5 146.7h.1M98.5 144.8v1.9"/>
<path d="M164.1 140.9h.1M164.1 142.9h.1M164.1 144.8h.1M164.1 140.9h5.8M164.1 142.9h5.8M164.1 144.8h5.8"/>
</g>
<path d="M285.1 33.5h.1M285.1 35.4h.1M285.1 32.3l1.2 1.2M285.1 34.2l1.2 1.2M286.3 32.3l-1.2 1.2M286.3 34.2l-1.2 1.2M286.3 33.5h.1M286.3 35.4h.1" fill="none" stroke="#804000" stroke-width=".17"/>
<circle cx="57.9" cy="32.8" r=".38" fill="#f0f"/>
<circle cx="57.9" cy="32.8" r=".38" fill="none" stroke="#f0f" stroke-width=".17"/>
<circle cx="96.5" cy="32.8" r=".38" fill="#f0f"/>
<circle cx="96.5" cy="32.8" r=".38" fill="none" stroke="#f0f" stroke-width=".17"/>
<circle cx="57.9" cy="32.8" r=".38" fill="#f0f"/>
<circle cx="57.9" cy="32.8" r=".38" fill="none" stroke="#f0f" stroke-width=".17"/>
<circle cx="96.5" cy="32.8" r=".38" fill="#f0f"/>
<circle cx="96.5" cy="32.8" r=".38" fill="none" stroke="#f0f" stroke-width=".17"/>
<circle cx="287.6" cy="29" r=".38" fill="#f0f"/>
<circle cx="287.6" cy="29" r=".38" fill="none" stroke="#f0f" stroke-width=".17"/>
<circle cx="229.7" cy="25.1" r=".37" fill="#f0f"/>
<circle cx="229.7" cy="25.1" r=".37" fill="none" stroke="#f0f" stroke-width=".17"/>
<circle cx="287.6" cy="25.1" r=".37" fill="#f0f"/>
<circle cx="287.6" cy="25.1" r=".37" fill="none" stroke="#f0f" stroke-width=".17"/>
<circle cx="287.6" cy="25.1" r=".37" fill="#f0f"/>
<circle cx="287.6" cy="25.1" r=".37" fill="none" stroke="#f0f" stroke-width=".17"/>
<circle cx="278" cy="59.8" r=".37" fill="#f0f"/>
<circle cx="278" cy="59.8" r=".37" fill="none" stroke="#f0f" stroke-width=".17"/>
<circle cx="278" cy="56" r=".37" fill="#f0f"/>
<circle cx="278" cy="56" r=".37" fill="none" stroke="#f0f" stroke-width=".17"/>
<circle cx="278" cy="52.1" r=".38" fill="#f0f"/>
<circle cx="278" cy="52.1" r=".38" fill="none" stroke="#f0f" stroke-width=".17"/>
<circle cx="278" cy="63.7" r=".37" fill="#f0f"/>
<circle cx="278" cy="63.7" r=".37" fill="none" stroke="#f0f" stroke-width=".17"/>
<circle cx="144.8" cy="44.4" r=".37" fill="#f0f"/>
<circle cx="144.8" cy="44.4" r=".37" fill="none" stroke="#f0f" stroke-width=".17"/>
<circle cx="160.2" cy="133.2" r=".37" fill="#f0f"/>
<circle cx="160.2" cy="133.2" r=".37" fill="none" stroke="#f0f" stroke-width=".17"/>
<circle cx="150.5" cy="119.7" r=".38" fill="#f0f"/>
<circle cx="150.5" cy="119.7" r=".38" fill="none" stroke="#f0f" stroke-width=".17"/>
<circle cx="160.2" cy="119.7" r=".38" fill="#f0f"/>
<circle cx="160.2" cy="119.7" r=".38" fill="none" stroke="#f0f" stroke-width=".17"/>
<circle cx="150.5" cy="133.2" r=".37" fill="#f0f"/>
<circle cx="150.5" cy="133.2" r=".37" fill="none" stroke="#f0f" stroke-width=".17"/>
<circle cx="158.3" cy="140.9" r=".37" fill="#f0f"/>
<circle cx="158.3" cy="140.9" r=".37" fill="none" stroke="#f0f" stroke-width=".17"/>
<circle cx="158.3" cy="139" r=".38" fill="#f0f"/>
<circle cx="158.3" cy="139" r=".38" fill="none" stroke="#f0f" stroke-width=".17"/>
<circle cx="158.3" cy="142.8" r=".37" fill="#f0f"/>
<circle cx="158.3" cy="142.8" r=".37" fill="none" stroke="#f0f" stroke-width=".17"/>
<circle cx="158.3" cy="140.9" r=".37" fill="#f0f"/>
<circle cx="158.3" cy="140.9" r=".37" fill="none" stroke="#f0f" stroke-width=".17"/>
<circle cx="206.5" cy="129.3" r=".38" fill="#f0f"/>
<circle cx="206.5" cy="129.3" r=".38" fill="none" stroke="#f0f" stroke-width=".17"/>
<circle cx="206.6" cy="133.2" r=".37" fill="#f0f"/>
<circle cx="206.6" cy="133.2" r=".37" fill="none" stroke="#f0f" stroke-width=".17"/>
<circle cx="206.5" cy="125.5" r=".38" fill="#f0f"/>
<circle cx="206.5" cy="125.5" r=".38" fill="none" stroke="#f0f" stroke-width=".17"/>
<circle cx="206.6" cy="127.4" r=".37" fill="#f0f"/>
<circle cx="206.6" cy="127.4" r=".37" fill="none" stroke="#f0f" stroke-width=".17"/>
<circle cx="206.6" cy="131.2" r=".37" fill="#f0f"/>
<circle cx="206.6" cy="131.2" r=".37" fill="none" stroke="#f0f" stroke-width=".17"/>
<circle cx="88.8" cy="123.5" r=".37" fill="#f0f"/>
<circle cx="88.8" cy="123.5" r=".37" fill="none" stroke="#f0f" stroke-width=".17"/>
<circle cx="88.8" cy="123.5" r=".37" fill="#f0f"/>
<circle cx="88.8" cy="123.5" r=".37" fill="none" stroke="#f0f" stroke-width=".17"/>
<circle cx="83" cy="123.5" r=".37" fill="#f0f"/>
<circle cx="83" cy="123.5" r=".37" fill="none" stroke="#f0f" stroke-width=".17"/>
<circle cx="243.2" cy="131.2" r=".37" fill="#f0f"/>
<circle cx="243.2" cy="131.2" r=".37" fill="none" stroke="#f0f" stroke-width=".17"/>
<circle cx="262.5" cy="131.2" r=".37" fill="#f0f"/>
<circle cx="262.5" cy="131.2" r=".37" fill="none" stroke="#f0f" stroke-width=".17"/>
<circle cx="243.2" cy="140.9" r=".37" fill="#f0f"/>
<circle cx="243.2" cy="140.9" r=".37" fill="none" stroke="#f0f" stroke-width=".17"/>
<circle cx="287.6" cy="27" r=".37" fill="#f0f"/>
<circle cx="287.6" cy="27" r=".37" fill="none" stroke="#f0f" stroke-width=".17"/>
<circle cx="262.5" cy="140.9" r=".37" fill="#f0f"/>
<circle cx="262.5" cy="140.9" r=".37" fill="none" stroke="#f0f" stroke-width=".17"/>
<circle cx="252.9" cy="140.9" r=".37" fill="#f0f"/>
<circle cx="252.9" cy="140.9" r=".37" fill="none" stroke="#f0f" stroke-width=".17"/>
<circle cx="21.2" cy="125.5" r=".38" fill="#f0f"/>
<circle cx="21.2" cy="125.5" r=".38" fill="none" stroke="#f0f" stroke-width=".17"/>
<circle cx="40.5" cy="127.4" r=".37" fill="#f0f"/>
<circle cx="40.5" cy="127.4" r=".37" fill="none" stroke="#f0f" stroke-width=".17"/>
<circle cx="40.5" cy="125.5" r=".38" fill="#f0f"/>
<circle cx="40.5" cy="125.5" r=".38" fill="none" stroke="#f0f" stroke-width=".17"/>
<circle cx="40.5" cy="123.5" r=".37" fill="#f0f"/>
<circle cx="40.5" cy="123.5" r=".37" fill="none" stroke="#f0f" stroke-width=".17"/>
<circle cx="48.3" cy="123.5" r=".37" fill="#f0f"/>
<circle cx="48.3" cy="123.5" r=".37" fill="none" stroke="#f0f" stroke-width=".17"/>
<circle cx="48.3" cy="117.7" r=".37" fill="#f0f"/>
<circle cx="48.3" cy="117.7" r=".37" fill="none" stroke="#f0f" stroke-width=".17"/>
<circle cx="287.6" cy="30.9" r=".37" fill="#f0f"/>
<circle cx="287.6" cy="30.9" r=".37" fill="none" stroke="#f0f" stroke-width=".17"/>
<circle cx="252.9" cy="131.2" r=".37" fill="#f0f"/>
<circle cx="252.9" cy="131.2" r=".37" fill="none" stroke="#f0f" stroke-width=".17"/>
<g font-size="3.6">
<text x="233.6" y="5">SD CARD</text>
<text x="44.4" y="10.8">RESET SWITCH</text>
<text x="83" y="10.8">USER SWITCH</text>
<text x="162.2" y="39.7">FLASH</text>
<text x="46.4" y="103.4">POWER</text>
</g>
<text font-size="2.5" x="237.4" y="170.6">NGX Technologies Pvt. Ltd.</text>
<g font-size="2.1">
<text x="78.4" y="43.5">GND</text>
<text x="117" y="43.5">GND</text>
<text x="59.1" y="53.1">GND</text>
<text x="97.7" y="53.1">GND</text>
<text x="142.1" y="58.9">GND</text>
<text x="213.5" y="64.7">GND</text>
<text x="66.8" y="143.8">GND</text>
<text x="124.7" y="140">GND</text>
<text x="201.2" y="143.8">GND</text>
<text x="49.4" y="149.6">GND</text>
<text x="254" y="145.8">GND</text>
<text x="90" y="151.6">GND</text>
<text x="99.6" y="151.6">GND</text>
</g>
<g font-size="1.7">
<text x="227.8" y="5.5">3V3</text>
<text x="147.4" y="11.2">J5</text>
<text x="177" y="11.2">A7</text>
<text x="54.1" y="17.1">3V3</text>
<text x="92.7" y="17.1">3V3</text>
<text x="147" y="13.1">H6</text>
<text x="147.1" y="17">K7</text>
<text x="147.4" y="15">J7</text>
<text x="177" y="17">C7</text>
<text x="177" y="15">D7</text>
<text x="177" y="13.1">E7</text>
<text x="147.1" y="18.9">K6</text>
<text x="147.1" y="20.8">K4</text>
<text x="177" y="18.9">B7</text>
<text x="177" y="20.8">B8</text>
<text x="250.6" y="18.9">1</text>
<text x="250.6" y="20.8">2</text>
<text x="250.6" y="22.8">3</text>
<text x="281.3" y="22.8">9</text>
<text x="250.6" y="26.6">5</text>
<text x="250.6" y="28.5">6</text>
<text x="250.6" y="24.7">4</text>
<text x="281.3" y="24.7">10</text>
<text x="281.3" y="26.6">11</text>
<text x="281.3" y="28.5">12</text>
<text x="250.6" y="30.5">7</text>
<text x="250.6" y="32.4">8</text>
<text x="281.3" y="30.5">13</text>
<text x="281.3" y="32.4">14</text>
<text x="281.3" y="34.3">15</text>
<text x="140.9" y="40.2">3V3</text>
<text x="276.1" y="46">3V3</text>
<text x="157.9" y="57.5">8</text>
<text x="179" y="57.5">4</text>
<text x="157.9" y="61.4">5</text>
<text x="157.9" y="63.3">2</text>
<text x="157.9" y="65.2">3</text>
<text x="179" y="65.2">1</text>
<text x="179" y="61.4">6</text>
<text x="157.9" y="67.1">7</text>
<text x="48.3" y="111.7">5V</text>
<text x="119.7" y="113.6">3V3</text>
<text x="85" y="117.4">3V3</text>
<text x="166.4" y="119.3">B2</text>
<text x="190.5" y="119.3">A4</text>
<text x="24.7" y="125.1">3</text>
<text x="36.1" y="123.1">1</text>
<text x="36.1" y="125.1">2</text>
<text x="55.6" y="123.1">3</text>
<text x="76.7" y="123.1">2</text>
<text x="98" y="124.1" transform="rotate(-90 98 124.1)">1</text>
<text x="190.5" y="123.1">C8</text>
<text x="190.5" y="125.1">D4</text>
<text x="249" y="125.2">3V3</text>
<text x="24.7" y="127">4</text>
<text x="36.1" y="127">5</text>
<text x="36.1" y="128.9">6</text>
<text x="76.7" y="127">4</text>
<text x="190.5" y="127">D5</text>
<text x="190.5" y="128.9">G8</text>
<text x="190.5" y="130.9">J3</text>
<text x="65.2" y="133.6" transform="rotate(-90 65.2 133.6)">1</text>
<text x="98" y="135.6" transform="rotate(-90 98 135.6)">2</text>
<text x="146.7" y="136.7">3V3</text>
<text x="166.3" y="132.8">C2</text>
<text x="166.4" y="136.7">E4</text>
<text x="190.5" y="132.8">J6</text>
<text x="165.5" y="142.5">F10</text>
<text x="166.4" y="138.6">E5</text>
<text x="166.5" y="140.5">F4</text>
<text x="166.4" y="144.4">K5</text>
<text x="222" y="173.2">Title</text>
<text x="222" y="179">Size</text>
<text x="229.7" y="179">Document Number</text>
<text x="229.7" y="175.2">02 FLASH,SD CARD,POWER</text>
<text x="285.7" y="179">Rev</text>
<text x="222" y="184.8">Date:</text>
<text x="223.9" y="181">B</text>
<text x="229.7" y="181">XPLORER</text>
<text x="232.1" y="184.8">Monday, March 26, 2012</text>
<text x="260.6" y="184.8">Sheet</text>
<text x="270.3" y="184.8">2</text>
<text x="276.1" y="184.8">of</text>
<text x="281.9" y="184.8">6</text>
<text x="287.7" y="181">1.2</text>
</g>
<g font-size="1.7" fill="#f00">
<text x="8.3" y="8.6">RESET#</text>
<text x="17.8" y="7.4">RESET#</text>
<text x="17.8" y="11.2">USER_SWITCH</text>
<text x="135.5" y="11.2">SD_D0</text>
<text x="181.9" y="11.2">SPIFI_SCK</text>
<text x="8.3" y="12.4">GPIO0[7]</text>
<text x="135.5" y="13.2">SD_D1</text>
<text x="135.5" y="17">SD_D3</text>
<text x="135.5" y="15.1">SD_D2</text>
<text x="181.9" y="15.1">SPIFI_MOSI</text>
<text x="181.9" y="17">SPIFI_MISO</text>
<text x="181.9" y="13.2">SPIFI_CS</text>
<text x="135.5" y="20.9">SD_CMD</text>
<text x="135.5" y="18.9">SD_SCK</text>
<text x="181.9" y="18.9">SPIFI_SIO2</text>
<text x="181.9" y="20.9">SPIFI_SIO3</text>
<text x="237.8" y="18.9">SD_D2</text>
<text x="237.8" y="22.8">SD_CMD</text>
<text x="237.8" y="20.9">SD_D3</text>
<text x="237.8" y="26.7">SD_SCK</text>
<text x="44.8" y="32.5">RESET#</text>
<text x="83.4" y="32.5">USER_SWITCH</text>
<text x="237.8" y="30.5">SD_D0</text>
<text x="237.8" y="32.5">SD_D1</text>
<text x="251.3" y="51.8">SD_D0</text>
<text x="251.3" y="55.6">SD_D1</text>
<text x="251.3" y="59.5">SD_D2</text>
<text x="135.5" y="61.4">SPIFI_MOSI</text>
<text x="135.5" y="63.3">SPIFI_MISO</text>
<text x="135.5" y="65.3">SPIFI_SIO2</text>
<text x="149.1" y="61.4">IO_0</text>
<text x="149.1" y="63.3">IO_1</text>
<text x="149.1" y="65.3">IO_2</text>
<text x="183.8" y="65.3">SPIFI_CS</text>
<text x="183.8" y="61.4">SPIFI_SCK</text>
<text x="251.3" y="63.3">SD_D3</text>
<text x="135.5" y="67.2">SPIFI_SIO3</text>
<text x="149.1" y="67.2">IO_3</text>
<text x="249.4" y="67.2">SD_CMD</text>
<text x="264.9" y="76.8">SD_CMD</text>
<text x="253.5" y="78.1">GPIO1[9]</text>
<text x="8.9" y="87.3">VIN_5V</text>
<text x="17.8" y="86.5">VIN_5V</text>
<text x="8.7" y="91.2">USB_5V</text>
<text x="17.8" y="90.4">USB_5V</text>
<text x="54.4" y="117.4">USB_5V</text>
<text x="195.4" y="119.3">WAKEUP0</text>
<text x="10" y="125.1">VIN_5V</text>
</g>
<g font-size="1.7" fill="#000080">
<text x="151.6" y="9.4">U9C</text>
<text x="254.8" y="16.3">J9</text>
<text x="54.1" y="24.8">R6</text>
<text x="54.1" y="26.7">10K</text>
<text x="63.7" y="28.7">SW1</text>
<text x="92.7" y="24.8">R7</text>
<text x="92.7" y="26.7">10K</text>
<text x="102.3" y="28.7">SW2</text>
<text x="150.6" y="26.7">LPC4330_1830</text>
<text x="220.1" y="34.5">47uF/6.3V</text>
<text x="225.9" y="30.6">C49</text>
<text x="61.8" y="36.4">SWT3-G1</text>
<text x="100.4" y="36.4">SWT3-G1</text>
<text x="256.8" y="40.2">SCHB1A0205</text>
<text x="61.6" y="44.1">C4</text>
<text x="61.6" y="45.8">100nF</text>
<text x="100.2" y="44.1">C5</text>
<text x="100.2" y="45.8">100nF</text>
<text x="141.3" y="47.6">C23</text>
<text x="141.5" y="51.6">100nF</text>
<text x="258.7" y="51.8">R49</text>
<text x="268.4" y="51.8">10K</text>
<text x="161.6" y="54.9">U6</text>
<text x="258.7" y="57.6">R48</text>
<text x="268.4" y="57.6">10K</text>
<text x="258.7" y="61.5">R36</text>
<text x="258.7" y="65.3">R37</text>
<text x="268.4" y="61.5">10K</text>
<text x="268.4" y="65.3">10K</text>
<text x="258.7" y="69.2">R38</text>
<text x="268.4" y="69.2">10K</text>
<text x="160.2" y="75">S25FL032P0XMFI013</text>
<text x="202.7" y="110.9">TP2</text>
<text x="202.7" y="113.2">T POINT R</text>
<text x="129.4" y="114.6">FB4</text>
<text x="170.9" y="117.4">U9A</text>
<text x="27.1" y="120.4">U5</text>
<text x="59.3" y="120.5">U2</text>
<text x="127.4" y="123.2">BLM15HG601SN1D</text>
<text x="101.6" y="127.1">D1</text>
<text x="101.6" y="129.4">LED</text>
<text x="129.4" y="128.1">FB6</text>
<text x="152.5" y="127.1">C7</text>
<text x="152.5" y="129">10nF</text>
<text x="163.9" y="127.1">C6</text>
<text x="163.9" y="128.8">1nF</text>
<text x="27.1" y="134.1">PMEG2005AEV115</text>
<text x="67.6" y="134.8">NX1117C33Z</text>
<text x="85" y="136.7">C22</text>
<text x="127.4" y="136.7">BLM15HG601SN1D</text>
<text x="237.3" y="136.7">C34</text>
<text x="246.9" y="136.7">C40</text>
<text x="256.6" y="136.7">C35</text>
<text x="266.2" y="136.7">C41</text>
<text x="275.9" y="136.7">C37</text>
<text x="48.3" y="138.7">10uF/10V</text>
<text x="100.4" y="140.6">R1</text>
<text x="100.4" y="142.5">330</text>
<text x="237.3" y="138.5">100nF</text>
<text x="246.9" y="138.5">100nF</text>
<text x="256.6" y="138.5">100nF</text>
<text x="266.2" y="138.5">100nF</text>
<text x="275.9" y="138.5">100nF</text>
<text x="81.1" y="144.5">10uF/10V</text>
<text x="169.9" y="148.3">LPC4330_1830</text>
</g>
<g font-size="1.7" fill="#004080">
<text x="151.6" y="14.4">SD_DAT1</text>
<text x="151.6" y="12.4">SD_DAT0</text>
<text x="151.6" y="16.3">SD_DAT2</text>
<text x="165.2" y="16.3">SPIFI_MOSI</text>
<text x="166" y="12.4">SPIFI_SCK</text>
<text x="167.1" y="14.4">SPIFI_CS</text>
<text x="151.6" y="20.1">SD_CLK</text>
<text x="151.6" y="22.1">SD_CMD</text>
<text x="151.6" y="18.2">SD_DAT3</text>
<text x="165.2" y="18.2">SPIFI_MISO</text>
<text x="165.7" y="20.1">SPIFI_SIO2</text>
<text x="165.7" y="22.1">SPIFI_SIO3</text>
<text x="253.9" y="20.1">DAT2</text>
<text x="253.9" y="22.1">CD/DAT3</text>
<text x="253.9" y="27.9">CLK</text>
<text x="253.9" y="24">CMD</text>
<text x="253.9" y="29.8">VSS</text>
<text x="253.9" y="25.9">VDD</text>
<text x="273.3" y="24">SHLD1</text>
<text x="273.3" y="25.9">SHLD2</text>
<text x="273.3" y="27.9">SHLD3</text>
<text x="273.3" y="29.8">SHLD4</text>
<text x="253.9" y="31.7">DAT0</text>
<text x="253.9" y="33.7">DAT1</text>
<text x="273.3" y="31.7">SHLD5</text>
<text x="273.3" y="33.7">SHLD6</text>
<text x="273.3" y="35.6">SHLD7</text>
<text x="161.2" y="58.7">VCC</text>
<text x="172.8" y="58.7">GND</text>
<text x="161.2" y="62.6">DI(IO0)</text>
<text x="161.2" y="64.5">DO(IO1)</text>
<text x="173.3" y="62.6">CLK</text>
<text x="161.2" y="68.4">HOLD#(IO3)</text>
<text x="161.2" y="66.5">WP#/IO2</text>
<text x="173.3" y="66.5">CS#</text>
<text x="32.8" y="124.4">1</text>
<text x="58.9" y="124.4">VIN</text>
<text x="69.5" y="124.4">VOUT</text>
<text x="170.9" y="120.5">VDDA</text>
<text x="179.7" y="120.5">WAKEUP0</text>
<text x="181.1" y="124.4">VSSIO_1</text>
<text x="28" y="126.3">3</text>
<text x="28" y="128.2">4</text>
<text x="32.8" y="126.3">2</text>
<text x="32.8" y="128.2">5</text>
<text x="32.8" y="130.2">6</text>
<text x="66.5" y="130.3" transform="rotate(-90 66.5 130.3)">GND</text>
<text x="71.8" y="128.2">VO</text>
<text x="181.1" y="126.3">VSSIO_2</text>
<text x="181.1" y="128.2">VSSIO_3</text>
<text x="181.1" y="130.2">VSSIO_4</text>
<text x="170.9" y="134">VSSA</text>
<text x="170.9" y="137.9">VDDREG1</text>
<text x="181.1" y="132.1">VSSIO_5</text>
<text x="181.1" y="134">VSSIO_6</text>
<text x="170.9" y="139.8">VDDREG2</text>
<text x="170.9" y="141.7">VDDREG3</text>
<text x="170.9" y="143.7">VDDIO1</text>
<text x="170.9" y="145.6">VDDIO2</text>
</g>
<g font-size="1.7" fill="#00f">
<text x="230.3" y="32.5">+</text>
<text x="48.9" y="134.8">+ C2</text>
<text x="89.4" y="138.7">+</text>
</g>
<g font-size="1.4">
<text x="30.9" y="1.4">5</text>
<text x="88.8" y="1.4">4</text>
<text x="146.7" y="1.4">3</text>
<text x="204.6" y="1.4">2</text>
<text x="262.6" y="1.4">1</text>
<text x=".5" y="26.1">D</text>
<text x="292" y="26.1">D</text>
<text x=".5" y="71.9">C</text>
<text x="292" y="71.9">C</text>
<text x=".5" y="117.8">B</text>
<text x="292" y="117.8">B</text>
<text x=".5" y="163.6">A</text>
<text x="292" y="163.6">A</text>
<text x="30.9" y="186.8">5</text>
<text x="88.8" y="186.8">4</text>
<text x="146.7" y="186.8">3</text>
<text x="204.6" y="186.8">2</text>
<text x="262.6" y="186.8">1</text>
</g>
</svg>
